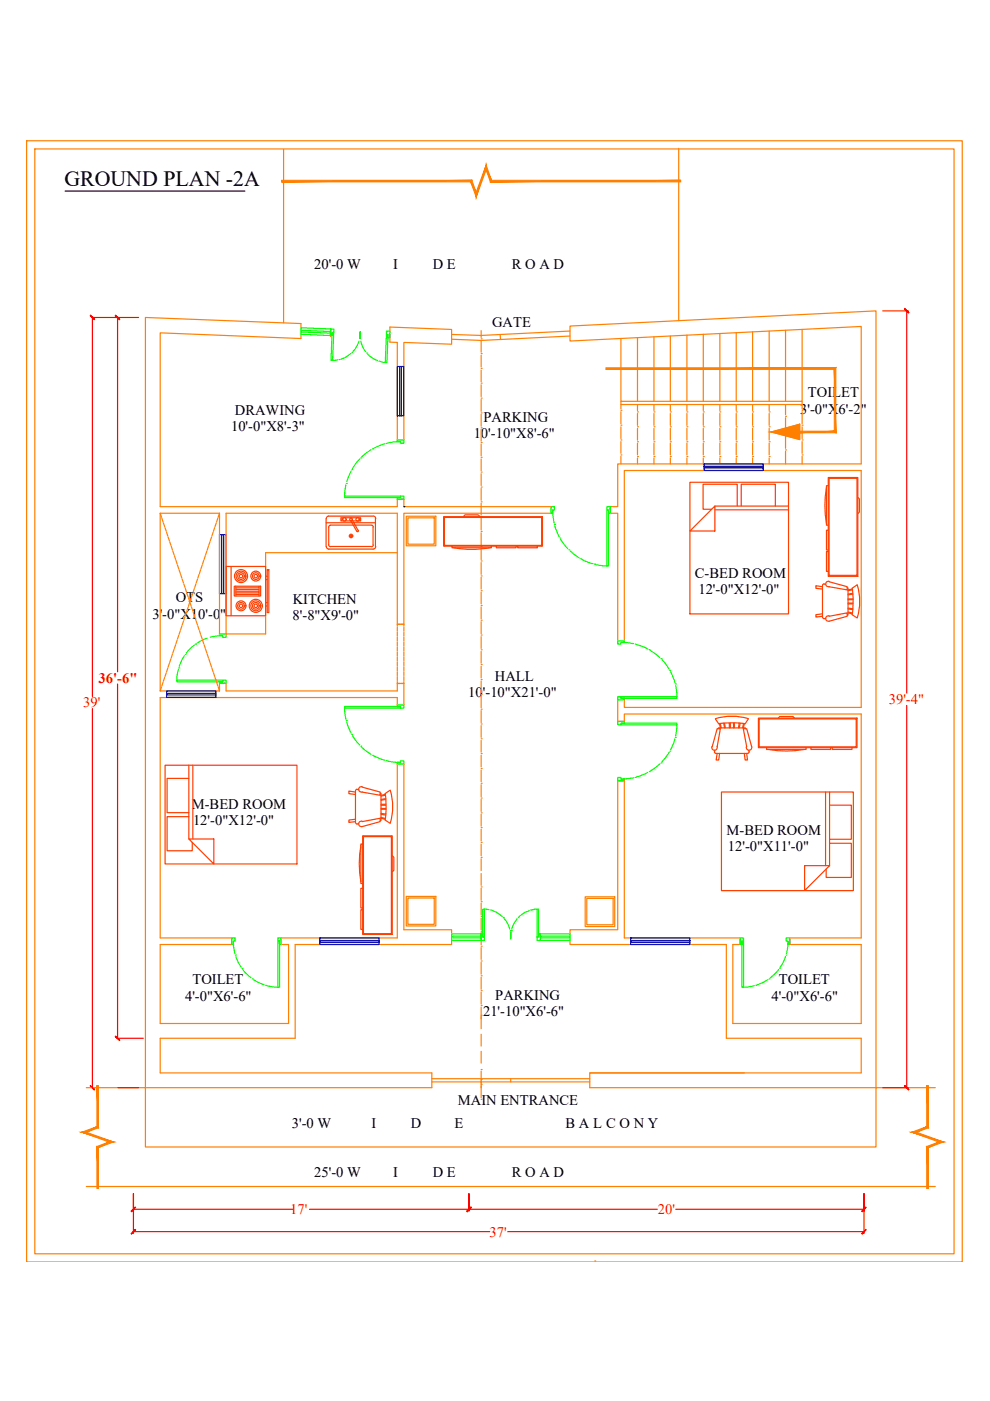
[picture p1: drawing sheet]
<svg xmlns="http://www.w3.org/2000/svg" width="210mm" height="297mm" viewBox="0 0 210 297" stroke-linecap="round" stroke-linejoin="round" font-family="sans-serif">
<!-- layer: PDF2_Solid Fills -->
<g fill="#f00" stroke="#f00" stroke-width=".21">
<path d="M191.8 230.2l.9 .8-.8-.9zM191.8 230.2l.9 .8-.1 .1z"/>
<path d="M191.8 65.5l.8 .9 .1-.1zM191.9 65.4l.8 .9-.9-.8z"/>
<path d="M28.7 255.9l-.8 1 .9-.9zM27.8 256.8l.9-.9-.8 1z"/>
<path d="M99 256.8l.1 .1 .8-1zM99.9 255.9v.1l-.8 .9z"/>
<path d="M19.2 230.1l-.1 .1 1 .8zM19.1 230.2l1 .8-.1 .1z"/>
<path d="M19.1 66.9l.9 .9 .1-.1zM19.2 66.8l.9 .9-1-.8z"/>
<path d="M99.9 255.9l-.8 1 .8-.9zM99 256.8l.9-.9-.8 1z"/>
<path d="M182.7 256.8l.1 .1 .8-1zM183.6 255.9l.1 .1-.9 .9z"/>
<path d="M28.7 260.7l-.8 .9 .9-.8zM28.7 260.7l-.8 .9h-.1z"/>
<path d="M182.7 261.6h.1l.8-.9zM183.6 260.7l.1 .1-.9 .8z"/>
</g>
<path d="M163.5 91.6l6.1-1.7v1.7zM163.5 91.6l6.1 1.6v-1.6z" fill="#ff7f00" stroke="#ff7f00" stroke-width=".21"/>
<!-- layer: PDF2_Geometry -->
<g fill="none" stroke="#ff7f00" stroke-width=".25">
<path d="M5.6 29.8h198.4v237.8h-198.4zM7.4 31.6h194.9v234.2h-194.9zM60.1 31.7v36.8M143.9 31.5v36.5M70.1 71.3h.1M82.7 69.3l13.1 .6v3.1l-10.2-.4v20.7h-1.4v-20.7l-1.5-.1zM95.8 70.9l6.2 .2M95.8 71.9l6.1 .3M102 78.1h.1M102 75h.1M102 71.8h.1M102 70.1v1.4"/>
<path d="M102 72.1v2.6M102 75.3v2.5M102 78.4v2.5M106 71l.1 1M120.9 71.2l-18.8 1M120.9 70.2l-18.8 .9M135.2 71.6v13.5M138.7 71.4v13.7M142.1 71.2v13.9M145.6 71v14.1M149.1 70.9v14.2M152.6 70.7v14.4"/>
<path d="M156.1 70.5v14.6M159.6 70.4v14.7M163.1 70.2v14.9M166.6 70v15.1M170.1 69.9v15.2h-38.5v-13.3M102 97h.1M102 93.8h.1M102 90.7h.1M102 87.5h.1M102 84.4h.1M102 81.2h.1M102 81.6v2.5"/>
<path d="M102 84.7v2.5M102 87.8v2.6M102 91v2.5M102 94.1v2.6M102 97.3v2.5M131.6 87h.1M131.6 90.1h.1M131.6 93.3h.1M131.6 96.5h.1M131.6 85.8h38.5M131.6 85.1v1.6M131.6 87.3v2.6"/>
<path d="M131.6 90.5v2.5M131.6 93.6v2.5M131.6 96.8v1.6M135.2 87.3h.1M135.2 90.5h.1M135.2 93.7h.1M135.2 96.8h.1M135.2 85.8v1.2M135.2 87.7v2.5M135.2 90.8v2.5M135.2 94v2.5M135.2 97.1v1.3"/>
<path d="M138.7 87.3h.1M138.7 90.5h.1M138.7 93.7h.1M138.7 96.8h.1M138.7 85.8v1.2M138.7 87.7v2.5M138.7 90.8v2.5M138.7 94v2.5M138.7 97.1v1.3M142.1 87.3h.1M142.1 90.5h.1M142.1 93.7h.1"/>
<path d="M142.1 96.8h.1M142.1 85.8v1.2M142.1 87.7v2.5M142.1 90.8v2.5M142.1 94v2.5M142.1 97.1v1.3M145.6 87.3h.1M145.6 90.5h.1M145.6 93.7h.1M145.6 96.8h.1M145.6 85.8v1.2M145.6 87.7v2.5"/>
<path d="M145.6 90.8v2.5M145.6 94v2.5M145.6 97.1v1.3M149.1 87.3h.1M149.1 90.5h.1M149.1 93.7h.1M149.1 96.8h.1M149.1 85.8v1.2M149.1 87.7v2.5M149.1 90.8v2.5M149.1 94v2.5M149.1 97.1v1.3"/>
<path d="M152.6 87.3h.1M152.6 90.5h.1M152.6 93.7h.1M152.6 96.8h.1M152.6 85.8v1.2M152.6 87.7v2.5M152.6 90.8v2.5M152.6 94v2.5M152.6 97.1v1.3M156.1 87.3h.1M156.1 90.5h.1M156.1 93.7h.1"/>
<path d="M156.1 96.8h.1M156.1 85.8v1.2M156.1 87.7v2.5M156.1 90.8v2.5M156.1 94v2.5M156.1 97.1v1.3M159.6 87.3h.1M159.6 90.5h.1M159.6 93.7h.1M159.6 96.8h.1M159.6 85.8v1.2M159.6 87.7v2.5"/>
<path d="M159.6 90.8v2.5M159.6 94v2.5M159.6 97.1v1.3M163.1 87.3h.1M163.1 90.5h.1M163.1 93.7h.1M163.1 96.8h.1M163.1 85.8v1.2M163.1 87.7v2.5M163.1 90.8v2.5M163.1 94v2.5M163.1 97.1v1.3"/>
<path d="M163.5 91.6l6.1-1.7v3.3zM166.6 88.3h.1M166.6 95.4h.1M166.6 85.8v2.1M166.6 88.6v2.1M166.6 92.4v2.7M166.6 95.7v2.7M170.1 87h.1M170.1 90.1h.1M170.1 93.3h.1M170.1 96.5h.1M170.1 85.1v1.6"/>
<path d="M170.1 87.3v2.6M170.1 90.5v2.5M170.1 93.6v2.5M170.1 96.8v1.6M34 108.8v37.7M34 108.8h12.5M34 108.8l.3 .9M34.3 109.9l.3 .8M34.6 110.9l.3 .8M35 111.9l.3 .7M35.3 112.9l.3 .7M35.6 113.9l.3 .7"/>
<path d="M36 114.9l.3 .7M36.3 115.8l.3 .8M36.6 116.8l.3 .8M37 117.8l.2 .8M37.3 118.8l.3 .8M37.6 119.8l.3 .8M42.9 119.8l-.3 .8M43.2 118.8l-.3 .8M43.5 117.8l-.2 .8M43.9 116.8l-.3 .8M44.2 115.8l-.3 .8M44.5 114.9l-.2 .7"/>
<path d="M44.9 113.9l-.3 .7M45.2 112.9l-.3 .7M45.5 111.9l-.3 .7M45.9 110.9l-.3 .8M46.2 109.9l-.3 .8M46.5 108.8v25.6h9.8v-17.2h27.9M46.5 108.8l-.3 .9M86.1 109.5h6.3v6.2h-6.3zM86.5 109.8h5.6v5.6h-5.6zM102 118.9h.1M102 115.8h.1M102 112.7h.1"/>
<path d="M102 109.5h.1M102 106.4h.1M102 103.3h.1M102 100.1h.1M102 100.4v2.5M102 103.6v2.5M102 106.7v2.5M102 109.8v2.6M102 113v2.5M102 116.1v2.5M102 119.3v2.5M36.3 139.7l-.3 .8"/>
<path d="M36.6 138.7l-.3 .8M36.9 137.7l-.3 .8M37.2 136.7l-.2 .8M37.6 135.7l-.3 .8M37.9 134.7l-.3 .8M38 120.8l.2 .8M38.2 133.7l-.2 .8M38.3 121.8l.3 .8M38.6 132.7l-.3 .8M38.6 122.8l.3 .8M38.9 131.7l-.3 .8M39 123.8l.2 .8"/>
<path d="M39.2 130.7l-.2 .8M39.3 124.8l.3 .8M39.6 129.7l-.3 .8M39.6 125.8l.3 .8M39.9 128.7l-.3 .8M40 126.7l.2 .9M40.2 127.7l-.2 .8M40.3 127.7l.2 .8M40.5 126.7l-.2 .9M40.6 128.7l.3 .8M40.9 125.8l-.3 .8M41 129.7l.2 .8"/>
<path d="M41.2 124.8l-.2 .8M41.3 130.7l.2 .8M41.5 123.8l-.2 .8M41.6 131.7l.3 .8M41.9 122.8l-.3 .8M41.9 132.7l.3 .8M42.2 121.8l-.3 .8M42.3 133.7l.2 .8M42.5 120.8l-.2 .8M42.6 134.7l.3 .8M42.9 135.7l.3 .8M43.3 136.7l.2 .8"/>
<path d="M43.6 137.7l.3 .8M43.9 138.7l.3 .8M44.3 139.7l.2 .8M84.2 132.8v-.4h1.4v-23.6h31.2v-1.4h-31.2v-1.5h-1.4v1.5h-50.2v-36.8l29.8 1.2v-3.2l-33-1.3v163.3h60.8v-3.1h-57.6v-7.4h28.6v-19.8h33.2v-3.2h-10.2v-35.1h-1.4v36.9h-24.6v1.4h1.6v16.7h-27.2v-16.7h15.1v-1.4h-15.1v-51h50.2v1.6h1.4v-4.6h-1.4v1.6h-36.3v-1.6h-1.4v1.6M84.2 133v.8M84.2 134v.9M84.2 135.1v.8M84.2 136.1v.9M84.2 137.2v.8M84.2 138.2v.9M84.2 139.3v.8M84.8 132.4h-.6v-23.6h-36.3v25.6"/>
<path d="M85 132.4h.6v.4M85.6 133v.8M85.6 134v.9M85.6 135.1v.8M85.6 136.1v.9M85.6 137.2v.8M85.6 138.2v.9M85.6 139.3v.8M102 137.8h.1M102 134.6h.1M102 131.5h.1M102 128.4h.1"/>
<path d="M102 125.2h.1M102 122.1h.1M102 122.4v2.5M102 125.5v2.5M102 128.7v2.5M102 131.8v2.5M102 135v2.5M102 138.1v2.5M131 135.9v-27.1h-1.6v-1.4h1.6v-9h51.6v-29.2l-61.7 3.1v-3.2l64.8-3.2v164.7h-60.7v-3.1h32.8M132.4 135.9v-36.1h50.2v50.2h-50.2v-1.6M34 146.5h12.5M34.3 145.6l-.3 .9"/>
<path d="M34.6 144.6l-.3 .8M34.9 143.6l-.3 .8M35.3 142.6l-.3 .8M35.6 141.6l-.3 .9M35.9 140.7l-.3 .8M44.6 140.7l.3 .8M44.9 141.6l.3 .9M45.3 142.6l.2 .8M45.6 143.6l.3 .8M45.9 144.6l.3 .8M46.3 145.6l.2 .9M84.2 144.5v.4h.6"/>
<path d="M84.2 140.3v.8M84.2 141.4v.8M84.2 142.4v.8M84.2 143.4v.9M85.6 144.5v.4h-.6M85.6 140.3v.8M85.6 141.4v.8M85.6 142.4v.8M85.6 143.4v.9M102 159.8h.1M102 156.6h.1M102 153.5h.1"/>
<path d="M102 150.4h.1M102 147.2h.1M102 144.1h.1M102 140.9h.1M102 141.2v2.5M102 144.4v2.5M102 147.5v2.6M102 150.7v2.5M102 153.8v2.5M102 157v2.5M131 148.4v4.6h1.4v-1.6h50.2v47.5h-15.2v1.4h15.2v16.7h-27.2v-16.7h1.6v-1.4h-24.6v-33.4M102 178.6h.1"/>
<path d="M102 175.5h.1M102 172.3h.1M102 169.2h.1M102 166.1h.1M102 162.9h.1M102 160.1v2.5M102 163.2v2.5M102 166.4v2.5M102 169.5v2.5M102 172.6v2.6M102 175.8v2.5M102 178.9v2.5"/>
<path d="M131 165.5h1.4h-1.4M131 165.5v31.6h-10.1v3.2h33.1v19.8h28.6v7.4h-57.6M86.1 190.1h6.3v6.2h-6.3zM86.5 190.4h5.6v5.6h-5.6zM102 197.4h.1M102 194.3h.1M102 191.2h.1M102 188h.1M102 181.8h.1M102 197.8h.1M102 182.1v2.5M102 185.2v2.5"/>
<path d="M102 188.3v2.6M102 191.5v2.5M102 194.6v2.5M102 197.8v2.5M124.1 190.1h6.2v6.3h-6.2zM124.4 190.5h5.6v5.6h-5.6zM102 215.3h.1M102 213.2h.1M102 210h.1M102 206.9h.1M102 203.8h.1M102 200.6h.1"/>
<path d="M102 200.9v2.5M102 204v2.5M102 207.2v2.5M102 210.3v2.6M102 213.5v4.6M102 219.3v2.5M18.3 230.6h12.5v12.6h154.9v-12.6h12.6M91.6 229.4h33.4M91.6 228.7h33.4M102 228.9h.1M102 233.1h.1M102 229.9h.1"/>
<path d="M102 226.8h.1M102 222.9v2.5M102 227.1v5.6M108.3 228.7v.7M18.3 251.6h180M126.1 267.4h.1"/>
</g>
<g fill="none" stroke="#f00" stroke-width=".25">
<path d="M24.9 67.3v75.1M29.4 67.3h-9.8v80.4M187.2 65.9h5.4M192.2 65.9v81.1M19.6 150.2v80.4M24.9 145v75.1h5.5M192.2 149.6v81M25 230.6h4.4M187.2 230.6h5.4M28.3 256.7v-3.6v8.4M28.3 256.4h33.8M65.6 256.4h73.8"/>
<path d="M99.4 256.7v-3.6v3.6M143.3 256.4h39.9M183.2 256.7v-3.6v8.4M28.3 261.1h75.5M107.6 261.1h75.6"/>
</g>
<g fill="#ff7f00" stroke="#ff7f00" stroke-width=".21">
<path d="M196.5 243.1v8.9h.4zM196.5 243.1l.4 .2v8.7zM196.5 243.1l.4 .2 2.1-1.2zM196.9 243.3l2.1-1.2h1zM193.3 240.1l5.7 2h1zM193.3 240.1h1l5.7 2zM193.3 240.1h1l2.2-1.2zM194.3 240.1l2.2-1.2 .4 .2zM196.5 230.2v8.7l.4 .2zM196.5 230.2h.4v8.9z"/>
<path d="M20.5 243.1v8.9h.4zM20.5 243.1l.4 .2v8.7zM20.5 243.1l.4 .2 2.2-1.2zM20.9 243.3l2.2-1.2h1zM17.3 240.1l5.8 2h1zM17.3 240.1h1l5.8 2zM17.3 240.1h1l2.2-1.2zM18.3 240.1l2.2-1.2 .4 .2zM20.5 230.2v8.7l.4 .2zM20.5 230.2h.4v8.9z"/>
<path d="M59.7 38.2v.4l40.3-.4zM59.7 38.6l40.3-.4-.2 .4zM100 38.2l-.2 .4 1.2 2.2zM99.8 38.6l1.2 2.2v1zM103.1 35l-2.1 5.8v1zM103.1 35v1l-2.1 5.8zM103.1 35v1l1.1 2.2zM103.1 36l1.1 2.2-.2 .4zM104.2 38.2l-.2 .4 40.3-.4zM104 38.6l40.3-.4v.4z"/>
<path d="M128.5 78v.3l48.7-.3zM128.5 78.3l48.7-.3-.3 .3zM176.9 78.3l.3 13.5v-13.8zM176.9 78.3l.3 13.5-.3-.4zM169.6 91.8h7.6l-.3-.4zM169.6 91.4h7.3l-7.3 .4z"/>
</g>
<g fill="none" stroke="#0f0" stroke-width=".25">
<path d="M63.8 70.4l6.3 .2M63.8 70l6.3 .3M63.9 69.5l6.2 .2v1.4l-6.3-.2zM70.1 69.7l.7 .1v.7h-.4v.6h-.3zM70.4 70.5l-.2 5.9 1.4-.1M70.8 70.5l-.3 5.9M71.9 76.2h.1M74.4 75l-1.4 .9-.8 .3M74.6 74.7h.1M76.1 72.3l-.3 .9-1 1.3M76.3 71.8l.1-1.5v1.5M76.5 72.4l.2 .8 .8 1.4"/>
<path d="M77.7 74.9h.1M77.9 75.1l1.4 1 .8 .4M80.3 76.6h.1M81.9 70.9l-.2 6M82 70.2h.7l-.1 1.4h-.4l.1-.6-.4-.1zM82.3 71l-.3 5.9-1.4-.3M74.5 99.9l-1 2.3M74.6 99.6h.1M76.3 97.3l-1.5 2M76.5 97.1h.1M78.7 95.3l-2 1.6M79 95.2h.1"/>
<path d="M81.6 94.1l-2.4 .9M81.9 94h.1M84.2 93.3h1.4v.7h-.7v-.4h-.7zM84.9 93.6l-2.7 .3M73.1 105.2h11.8M73.4 102.8l-.3 2.7h11.8M73.4 102.5h.1M84.2 105.5h.7v-.3h.7v.7h-1.4zM116.8 107.4h.8v.7h-.4v.7h-.4zM117.2 108.1l.3 2.8M117.6 111.2h.1M117.6 111.5l1 2.3"/>
<path d="M118.7 114.1h.1M118.9 114.4l1.5 2M120.6 116.6h.1M120.9 116.8l1.9 1.5M123.1 118.5h.1M123.4 118.6l2.3 .9M126 119.6h.1M128.7 107.4h.7v1.4h-.4v-.7h-.3zM128.7 108.1v11.9M129 108.1v11.9l-2.7-.3M39.1 139l-1.1 2.3M39.3 138.8h.1"/>
<path d="M41.2 136.8l-.5 .4-1.2 1.3M41.5 136.6h.1M44 135.3l-2.3 1.1M46.5 134.4h1.4v.7h-.7v-.4h-.7zM47.2 134.7l-2.6 .4M131 135.9h1.4v.3h-.8v.3h-.6zM131.6 136.2l2.8 .3M134.7 136.6h.1M135 136.7l2.3 .9M137.6 137.7h.1M137.9 137.9l2 1.5M140.1 139.6h.1"/>
<path d="M140.3 139.8l1.6 2M37.5 144.2h9.7M37.8 141.9l-.3 1.5v1.1h9.7h-.7v.4h1.4v-.7h-.7v.3M37.9 141.6h.1M73.1 150.1h11.8M73.4 152.8h.1M73.5 153.1l1 2.3M74.6 155.7h.1M74.8 156l1.5 2M76.5 158.2h.1M76.7 158.4l2 1.6M84.2 149.5h1.4v.6h-.7v-.3h-.7z"/>
<path d="M84.9 149.8h-11.8l.3 2.7M131 153h1.4v.3h-.8v.4h-.6zM131 147.7h.6v.4h.8v.3h-1.4zM131.6 153.3h11.9l-.2 2.7M131.6 153.7h11.9M131.6 147.7h11.9M141.9 159.5l-1.6 2M142 159.3h.1M142 142.1h.1M142.2 142.4l.9 2.3M143.1 156.6l-.9 2.4M143.2 156.3h.1"/>
<path d="M143.2 145h.1M143.3 145.4l.2 2.7h-11.9M79 160.1h.1M79.2 160.3l2.4 .9M81.9 161.3h.1M82.2 161.4l2.7 .2M84.2 161.6h.7v-.3h.7v.7h-1.4zM131 164.8h.6v.4h.8v.3h-1.4zM134.4 164.9l-2.8 .3M134.7 164.8h.1M137.3 163.8l-2.3 .9M137.6 163.6h.1"/>
<path d="M139.9 162l-2 1.5M140.1 161.8h.1M49.1 198.9h.8v.6h-.4v.8h-.4zM49.5 199.5v1.2l.3 1.5M58.9 199.5v9.8M59.3 199.5h-.4v-.6h.7v1.4h-.3v-.8v9.8h-1.2l-1.5-.3M95.8 198h6.2v1.4h-6.2zM95.8 198.8h6.2M95.8 198.5h6.2M102 198h.4v.7h.3v.7h-.7zM102.7 192.7v6M103.8 192.9l-1.4-.2v6"/>
<path d="M104 193h.1M104.4 193l.8 .4 1.3 1M106.7 194.6h.1M106.9 194.8l.9 1.4 .3 .8M108.2 197.3h.1M108.2 197.6l.1 1.5 .1-1.5M108.4 197.3h.1M109.6 194.8l-.8 1.4-.3 .8M109.8 194.6h.1M112.2 193.1l-.8 .3-1.3 1M112.5 193h.1M112.8 192.9l1.4-.2v6"/>
<path d="M113.9 192.7v6M114.2 198h.4v1.4h-.7v-.7h.3zM114.6 198h6.3v1.4h-6.3zM114.6 198.8h6.3M114.6 198.5h6.3M157.3 199.5h.3v-.6h-.6v1.4h.3v-.8v9.8h1.2l1.5-.3M157.6 199.5v9.8M166.7 198.9h.7v1.4h-.3v-.8h-.4zM167.1 199.5l-.1 1.2-.3 1.5M49.9 202.5h.1M50 202.8l.5 1.3 .6 .9M51.3 205.3h.1"/>
<path d="M51.5 205.5l1.7 1.8M53.5 207.5h.1M53.8 207.7l2.2 1.1M56.3 208.9h.1M160.3 208.9h.1M162.8 207.7l-2.2 1.1M163.1 207.5h.1M165.1 205.5l-1.8 1.8M165.3 205.3h.1M166.5 202.8l-.5 1.3-.6 .9M166.7 202.5h.1"/>
</g>
<g fill="none" stroke="#00f" stroke-width=".25">
<path d="M84.2 77.7h1.4v10.5h-1.4zM84.7 77.7v10.5M85.1 77.7v10.5M149.3 98.4h12.5v1.4h-12.5zM149.3 98.9h12.5M149.3 99.2h12.5M46.5 113.3h1.4v12.6h-1.4zM47 113.3v12.6M47.4 113.3v12.6M35.3 146.5h10.5v1.3h-10.5zM35.3 147.3h10.5M35.3 147h10.5"/>
<path d="M67.8 198.9h12.6v1.4h-12.6zM67.8 199.4h12.6M67.8 199.7h12.6M133.7 198.9h12.6v1.4h-12.6zM133.7 199.4h12.6M133.7 199.7h12.6"/>
</g>
<g fill="none" stroke="#ff3f00" stroke-width=".25">
<path d="M69.1 109.9v6M69.1 110.8h10.5M69.2 115.9l.1 .2 .4 .3h9.4M69.7 109.4h9.4M69.7 109.4l-.4 .3-.1 .3M70 111.3h8.8M70 115.9h8.8M70.1 111.4l-.4 .3v3.8l.4 .4M72.7 110h-.2v.2h.2M74.4 110.4l1.2 2.2M74.4 110.4h-2.1v-.6h4.2v.6h-1.7M74.6 110.2l1.3 2.2"/>
<path d="M76 112.4l-.1 .3-.3-.1M76.1 110h.2v.2h-.2M78.8 111.4l.4 .3M79.1 111.7v3.8M79.1 109.4l.3 .1 .3 .5M79.2 115.5l-.4 .4M79.6 109.9v6M79.7 115.9l-.3 .4-.3 .1M94.1 109.5h20.9v6.3h-20.9zM94.2 109.7h20.6v5.9h-20.6zM95.8 115.8v.3h8.4v-.3M96.2 116.1a21.3 21.3 0 0 0 7.7 0"/>
<path d="M98.2 109.5l.4-.3h2.8l.4 .3M105.2 115.8v.3h4.2v-.3M109.8 115.8v.3h4.2v-.3M146.3 102.3h20.9v27.9h-20.9zM146.3 112.6l5.3-5.3v5.3zM151.6 108.1h15.6M151.6 107.3h15.6M156.3 107.3v-4.6h-7.2v5.3h1.7M157.2 107.3v-4.6h7.2v4.6M175.2 103.4a21.8 21.8 0 0 0 0 7.6M175.6 116.9h-.4v4.2h.4M175.6 101.2h6.3v21h-6.3z"/>
<path d="M175.6 112.4h-.4v4.2h.4M175.6 103h-.4v8.4h.4M175.8 101.4h5.9v20.6h-5.9zM181.9 105.4l.3 .4v2.8l-.3 .3M47.9 120.1h8.4v10.5h-8.4zM49 120.1v10.5M49.7 124.3h5.6v2.1h-5.6zM50 124.3v2.1M50 126h4.9M50 125.7h4.9M50 125.3h4.9M50 125h4.9"/>
<path d="M50 124.6h4.9M54.9 124.3v2.1M56.3 127.8h.4M56.3 128.5h.4M56.3 122.9h.4M56.3 122.2h.4M56.7 120.8h.3v9.1h-.3zM174.4 130.2l-1.4 .1v.5l1.4-.1M174.4 124.4l-1.4-.2v.5l1.4 .2M174.4 124.2v6.6l.4 .4M174.7 123.8l.3 .1M174.8 123.8l-.4 .4"/>
<path d="M175.1 131.1l-.4 .1M175.8 130.7l3.8-.8v.8l-3.8 1M175.8 123.3l3.8 1.1v.7l-3.8-.7M175.8 130.6a.58 .58 0 0 0-.7 .5 .58 .58 0 0 0 .7 .6M175.8 123.3a.58 .58 0 0 0-.7 .5 .58 .58 0 0 0 .7 .6M179.6 124.6l.2 .1v5.7h-.2M179.8 129.1l1 .2M179.8 128h1M179.8 127.1h1M179.8 127h1M179.8 128.9l1 .2M179.8 127.9h1"/>
<path d="M179.8 129.8l.9 .1M179.8 129.9l.9 .3M180.7 130.3l1 .7M180.7 124.9l-.9 .2M180.7 125.1l-.9 .1M180.7 124.7l.2 2.5-.2 3.1M180.8 126l-1 .1M180.8 125.8l-1 .2M181.7 124l-1 .7M181.8 124a11.9 11.9 0 0 1 0 7M150.9 158.3a.58 .58 0 0 0 .6 .8 .58 .58 0 0 0 .5-.8M151 158.3l1.1-3.8h.6l-.6 3.8"/>
<path d="M151.5 159.4l.3 .3M151.5 159.1v.3M151.7 152.4l.7 1.1M151.7 152.4a11.9 11.9 0 0 1 7 0M152.1 159.7l-.3 1.4h.6l.2-1.4M152.3 154.5v-.2h5.8v.2M152.4 153.4l3.1-.2 2.5 .2M152.6 153.5l.1 .8M152.7 153.4l.2 .9M153.5 153.4l.1 .9M153.6 153.4l.2 .9M154.6 153.3v1"/>
<path d="M154.8 153.3v1M155.5 153.3v1M155.7 153.3v1M156.7 153.4l-.1 .9M156.9 153.4l-.1 .9M157.6 153.4l-.2 .9M157.8 159.7l.2 1.4h.5l-.2-1.4M157.8 153.5l-.2 .8M158.3 158.3a.58 .58 0 0 0 .5 .8 .58 .58 0 0 0 .6-.8M158.3 158.3l-.7-3.8h.7l1.1 3.8M158.7 152.4l-.7 1.1M158.8 159.1v.3"/>
<path d="M158.8 159.4l-.3 .3h-6.7M160.8 152.3h20.9v6.2h-20.9zM161 152.4h20.5v5.9h-20.5zM162.5 158.5v.4h8.4v-.4M162.9 158.9a21.8 21.8 0 0 0 7.6 0M165 152.3l.3-.4h2.8l.4 .4M171.9 158.5v.4h4.2v-.4M176.5 158.5v.4h4.2v-.4M35 162.2h28v21h-28zM40 173.1h-4.6v7.3h5.4v-1.8M40 165h-4.6v7.3h4.6M40 177.9h5.3v5.3z"/>
<path d="M40 162.2v15.7M40.9 162.2v15.7M75.4 167.9l-1.4-.2v.6l1.4 .1M75.4 173.7l-1.4 .2v.5l1.4-.2M75.4 174.3l.3 .4M75.7 167.4h.3M75.7 167.3l-.3 .2v.2v6.7M76 174.7h-.3M76.5 179.3a21.8 21.8 0 0 0 0 7.6M76.8 166.9l3.8 1v.7l-3.8-.7M76.8 174.2l3.8-.7v.7l-3.8 1.1M76.8 166.8a.58 .58 0 0 0-.8 .6 .58 .58 0 0 0 .8 .5"/>
<path d="M76.8 174.1a.58 .58 0 0 0-.8 .6 .58 .58 0 0 0 .8 .5M76.9 177.2h6.3v20.9h-6.3zM76.9 178.9h-.4v8.4h.4M77.1 177.4h5.9v20.6h-5.9zM80.6 168.1l.2 .1v5.7h-.2M80.8 172.5l1 .1M80.8 172.6l1 .2M80.8 170.5h1M80.8 171.4h1M80.8 171.6h1M80.8 173.3l.9 .2M80.8 170.7h1"/>
<path d="M80.8 173.5l.8 .2M81.6 173.9l1.1 .6M81.6 168.4l-.8 .2M81.7 168.6l-.9 .2M81.7 168.2l.2 3.1-.2 2.5M81.8 169.3l-1 .2M81.8 169.5l-1 .2M82.7 167.6l-1.1 .7M82.7 167.6a11.9 11.9 0 0 1 0 6.9M153 167.9h27.9v20.9h-27.9zM175 167.9v15.6M175.9 178.8h4.6v7.2h-5.3v-1.7"/>
<path d="M175.9 170.7h4.6v7.2h-4.6M175.9 167.9v15.6M76.9 192.9h-.4v4.2h.4M76.9 188.3h-.4v4.2h.4M83.2 181.4l.3 .3v2.8l-.3 .4M170.6 183.5h5.3l-5.3 5.3z"/>
<circle cx="73" cy="110.1" r=".37"/>
<circle cx="74.4" cy="113.6" r=".37"/>
<circle cx="74.4" cy="110.1" r=".29"/>
<circle cx="74.4" cy="113.6" r=".2"/>
<circle cx="75.8" cy="110.1" r=".37"/>
<circle cx="51.1" cy="122.1" r="1.39"/>
<circle cx="51.1" cy="128.4" r="1.05"/>
<circle cx="51.1" cy="122.1" r="1.05"/>
<circle cx="51.1" cy="122.1" r=".71"/>
<circle cx="51.1" cy="128.4" r=".71"/>
<circle cx="51.1" cy="128.4" r=".37"/>
<circle cx="51.1" cy="122.1" r=".37"/>
<circle cx="54.2" cy="128.4" r="1.39"/>
<circle cx="54.2" cy="122.1" r="1.05"/>
<circle cx="54.2" cy="128.4" r="1.05"/>
<circle cx="54.2" cy="128.4" r=".71"/>
<circle cx="54.2" cy="122.1" r=".71"/>
<circle cx="54.2" cy="128.4" r=".37"/>
<circle cx="54.2" cy="122.1" r=".37"/>
</g>
<path d="M13.8 40.5h38.1" fill="none" stroke="#000" stroke-width=".25"/>
<!-- layer: 0 -->
<path d="M85.6 107.4h.1" fill="none" stroke="#000" stroke-width=".25"/>
<g fill="#f00" stroke="#f00" stroke-width=".21">
<path d="M24.4 66.9l.9 .9 .1-.1zM24.5 66.8l.9 .9-1-.8z"/>
<path d="M24.4 219.8l1 .7-.9-.8zM24.4 219.8l1 .7-.1 .1z"/>
</g>
<text font-size="4.6" x="13.6" y="39.5">GROUND PLAN -2A</text>
<g font-size="3.1">
<text x="66.6" y="57.1">20'-0 W</text>
<text x="83.3" y="57.1">I</text>
<text x="91.8" y="57.1">D E</text>
<text x="108.5" y="57.1">R O A D</text>
<text x="104.3" y="69.4">GATE</text>
<text x="49.8" y="88">DRAWING</text>
<text x="102.5" y="89.5">PARKING</text>
<text x="169.6" y="87.7">3'-0&quot;X6'-2&quot;</text>
<text x="171.3" y="84.2">TOILET</text>
<text x="49" y="91.5">10'-0&quot;X8'-3&quot;</text>
<text x="100.4" y="92.9">10'-10&quot;X8'-6&quot;</text>
<text x="147.3" y="122.5">C-BED ROOM</text>
<text x="32.3" y="131.2">3'-0&quot;X10'-0&quot;</text>
<text x="37.2" y="127.7">OTS</text>
<text x="62" y="131.6">8'-8&quot;X9'-0&quot;</text>
<text x="62.1" y="128">KITCHEN</text>
<text x="148.1" y="126">12'-0&quot;X12'-0&quot;</text>
<text x="99.3" y="147.8">10'-10&quot;X21'-0&quot;</text>
<text x="104.9" y="144.3">HALL</text>
<text x="40.7" y="171.4">M-BED ROOM</text>
<text x="40.9" y="174.9">12'-0&quot;X12'-0&quot;</text>
<text x="154.1" y="177">M-BED ROOM</text>
<text x="154.3" y="180.5">12'-0&quot;X11'-0&quot;</text>
<text x="40.8" y="208.7">TOILET</text>
<text x="165.1" y="208.7">TOILET</text>
<text x="39.2" y="212.2">4'-0&quot;X6'-6&quot;</text>
<text x="102.4" y="215.4">21'-10&quot;X6'-6&quot;</text>
<text x="105" y="211.9">PARKING</text>
<text x="163.6" y="212.2">4'-0&quot;X6'-6&quot;</text>
<text x="61.9" y="239.2">3'-0 W</text>
<text x="78.7" y="239.2">I</text>
<text x="87.1" y="239.2">D</text>
<text x="96.3" y="239.2">E</text>
<text x="97.1" y="234.4">MAIN ENTRANCE</text>
<text x="119.9" y="239.2">B A L C O N Y</text>
<text x="66.6" y="249.5">25'-0 W</text>
<text x="83.3" y="249.5">I</text>
<text x="91.8" y="249.5">D E</text>
<text x="108.5" y="249.5">R O A D</text>
</g>
<g font-size="3.1" fill="#f00">
<text x="17.6" y="150">39'</text>
<text x="20.9" y="144.8">36'-6&quot;</text>
<text x="188.4" y="149.3">39'-4&quot;</text>
<text x="61.5" y="257.4">17'</text>
<text x="139.5" y="257.5">20'</text>
<text x="103.8" y="262.2">37'</text>
</g>
</svg>
